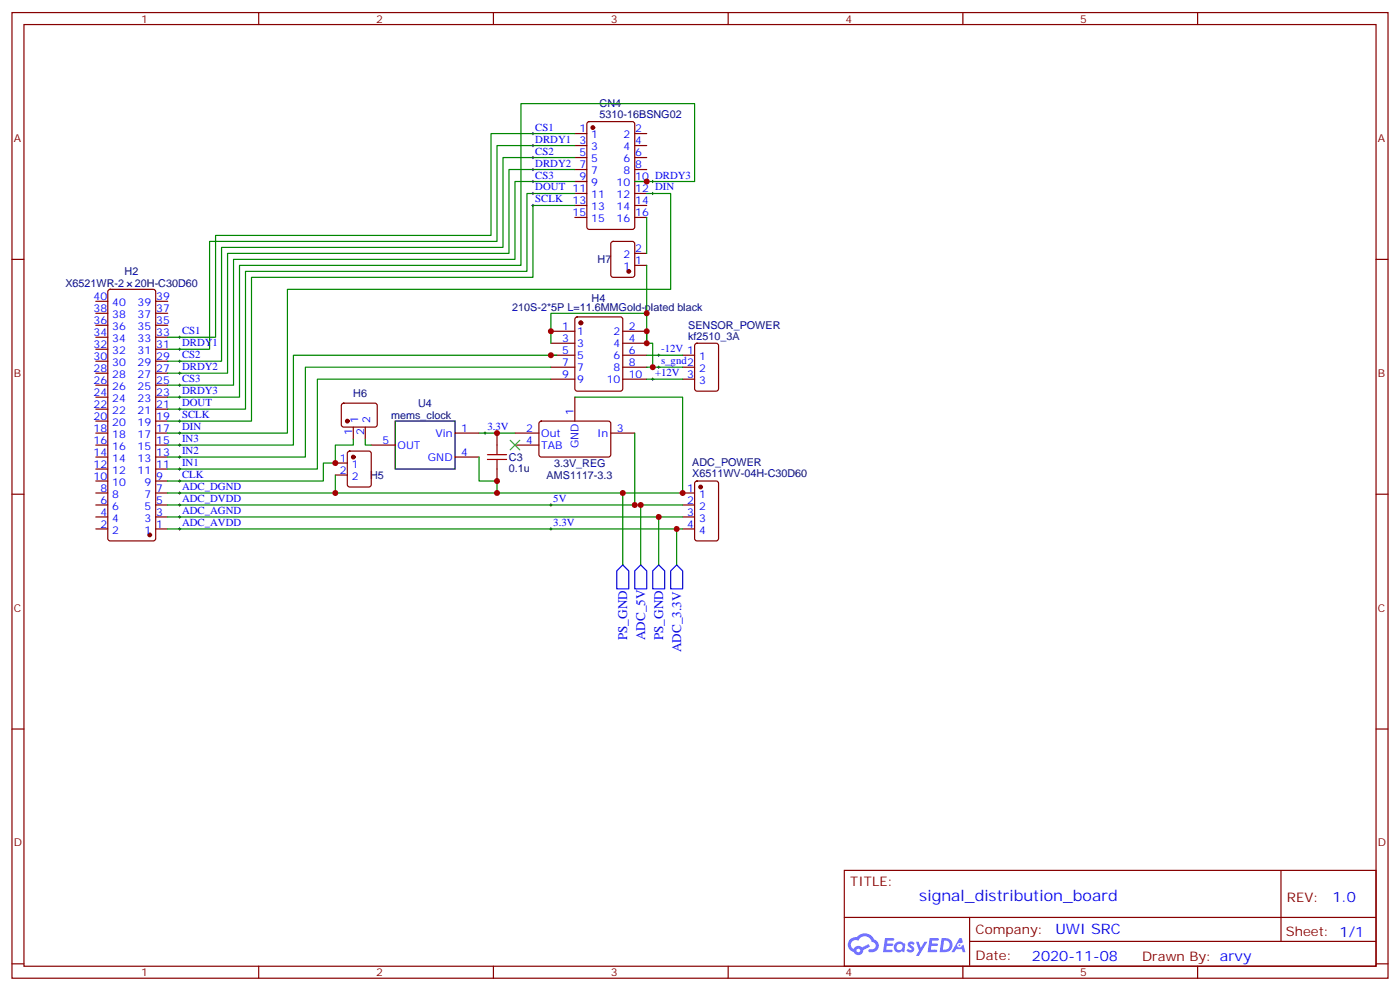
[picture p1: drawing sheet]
<svg xmlns="http://www.w3.org/2000/svg" width="412mm" height="292mm" viewBox="0 0 412 292" stroke-linecap="round" stroke-linejoin="round" font-family="sans-serif">
<g fill="none" stroke="#870000" stroke-width=".35">
<path d="M3.5 3.7h405.4v284.3h-405.4zM7.1 7.2h398.2v277.3h-398.2zM76.2 3.7v3.5M145.3 3.7v3.5M214.5 3.7v3.5M283.6 3.7v3.5M352.8 3.7v3.5M3.5 76.4h3.6M405.3 76.4h3.6M3.5 145.5h3.6M405.3 145.5h3.6M3.5 214.7h3.6"/>
<path d="M405.3 214.7h3.6M248.7 256.3h156.6v28.2h-156.6zM377.3 256.3v20.9M248.7 270.1h156.5M285.6 277.2h119.6M285.6 270.1v14.2M3.5 283.8h3.6M76.2 284.5v3.5M145.3 284.5v3.5M214.5 284.5v3.5M283.6 284.5v3.5M352.8 284.5v3.5"/>
<path d="M405.3 283.8h3.6"/>
</g>
<g fill="#5487ff">
<path d="M267.7 277.5a1.22 1.22 0 0 1 1.7 .2l-.4 .6a.47 .47 0 0 0-.3-.4 .47 .47 0 0 0-.5 .2l.1 .2a1.14 1.14 0 0 1 .8 1.8 1.14 1.14 0 0 1-1.9 0l-.2-.2 .5-.6 .7 .5a.29 .29 0 0 0 .3-.3 .29 .29 0 0 0-.2-.3 1.04 1.04 0 0 1-.6-1.7z"/>
<path d="M260.7 276.2h2.4l.3 .2-.2 .5-1.8 .1-.1 .8h1.5l.3 .4-.3 .4h-1.6l-.2 1.1h1.7l.2 .3-.2 .3-2.6 .1z"/>
<path d="M273.8 276.2h2.4l.3 .2-.1 .5-1.8 .1-.2 .8h1.6l.3 .4-.4 .4-1.6-.1-.1 1.1 1.7 .1 .2 .3-.2 .3-2.6 .1z"/>
<path d="M282.6 276.2h.7l.3 1.3-.6 .3a.69 .69 0 0 0-1 .3 .69 .69 0 0 0 .4 .9 .69 .69 0 0 0 .9-.6l.5-.2 .6 2.2h-.8l-.2-.9h-1.8l-.5 .9h-.8z"/>
<path d="M269.8 277.3h.8l.6 1.8 1.1-1.8h.9l-2.6 4.2h-.8l.9-1.5z"/>
<path d="M277.4 276.2l-.6 4.2h1.3a2.11 2.11 0 0 0 2.5-2.1 2.11 2.11 0 0 0-2.5-2.1zM278.1 277a1.39 1.39 0 0 1 1.7 1.4 1.39 1.39 0 0 1-1.8 1.2h-.3z"/>
<path d="M263.7 277.8a1.54 1.54 0 0 0-.1 2.2 1.54 1.54 0 0 0 2.2 .1l.6 .3 .3-2.3-.2-.3h-.4a1.49 1.49 0 0 0-2.4 0zM264 278.8a.94 .94 0 0 1 1.8 0 .94 .94 0 0 1-1.8 0z"/>
<path d="M250.4 276.6a2.18 2.18 0 0 0 1.1 3.7 1.44 1.44 0 0 0 1.6 .9 1.44 1.44 0 0 0 1.2-1.4l2-1.1-.5-.7-1.9 1a1.47 1.47 0 0 0-2.4 .4 1.39 1.39 0 0 1-.7-1.9 1.39 1.39 0 0 1 2-.5 2.12 2.12 0 0 1 2.2-1.3 2.12 2.12 0 0 1 1.9 1.7 1.14 1.14 0 0 1 1.1 1.4 1.14 1.14 0 0 1-1.7 .7 .43 .43 0 0 0-.5 .4 .43 .43 0 0 0 .4 .5 1.98 1.98 0 0 0 2.5-1.2 1.98 1.98 0 0 0-1.2-2.6 3.1 3.1 0 0 0-5.3-.6l-.9 .1zM252.3 279.9a.55 .55 0 0 1 1.1 0 .55 .55 0 0 1-1.1 0z"/>
<circle cx="282.6" cy="278.3" r=".26"/>
</g>
<g fill="none" stroke="#870000" stroke-width=".35">
<path d="M169.3 39.3h3.6M173.1 36l.5-.2h12.7l.6 .4 .1 30.7-.5 .6-12.9 .1-.7-.5v-30.6zM187 39.3h3.5M169.3 42.9h3.6M169.3 46.4h3.6M169.3 57h3.6M169.3 49.9h3.6M169.3 53.4h3.6M187 42.9h3.5M187 46.4h3.5M187 57h3.5M187 49.9h3.5"/>
<path d="M187 53.4h3.5M169.3 64h3.6M169.3 60.5h3.6M180.2 71.3l.4-.2h5.7l.6 .4 .1 9.5-.5 .6-5.9 .1-.6-.5-.1-9.4zM187 64h3.5M187 60.5h3.5M187 78.1h3.5M187 74.6h3.5M28.2 88.7h3.5M28.2 92.3h3.5M28.2 95.8h3.5M28.2 99.3h3.5"/>
<path d="M32 85.4l.5-.2h12.7l.5 .2 .2 .5v72.7l-.3 .5-.4 .2h-12.7l-.5-.3-.3-.4v-72.7zM45.9 88.7h3.5M45.9 92.3h3.5M45.9 95.8h3.5M45.9 99.3h3.5M162.3 97.5h7M169.6 93.5l.4-.2h12.7l.7 .4v20.8l-.4 .6-13 .1-.6-.5-.1-20.7zM183.4 97.5h7.1M28.2 102.8h3.5M28.2 106.4h3.5M28.2 109.9h3.5M28.2 113.4h3.5"/>
<path d="M28.2 116.9h3.5M45.9 102.8h3.5M45.9 106.4h3.5M45.9 109.9h3.5M45.9 113.4h3.5M45.9 116.9h3.5M100.8 118.9l.4-.2 9.5 .1 .4 .6v5.9l-.7 .5-9.4-.1-.5-.6v-5.7zM162.3 104.6h7M162.3 108.1h7M162.3 111.7h7M162.3 101.1h7M169.3 116.9v7.1"/>
<path d="M183.4 104.6h7.1M183.4 108.1h7.1M183.4 111.7h7.1M183.4 101.1h7.1M201.1 104.6h3.5M201.1 108.1h3.5M201.1 111.7h3.5M204.8 101.3l.5-.2h5.7l.6 .4 .1 13-.5 .6-5.9 .1-.6-.5-.1-12.9zM28.2 138.1h3.5M28.2 134.6h3.5M28.2 131.1h3.5M28.2 127.5h3.5"/>
<path d="M28.2 124h3.5M28.2 120.5h3.5M45.9 138.1h3.5M45.9 134.6h3.5M45.9 131.1h3.5M45.9 127.5h3.5M45.9 124h3.5M45.9 120.5h3.5M98.8 136.3h3.5M98.8 139.9h3.5M102.5 133l.5-.2h5.7l.6 .5 .1 9.4-.5 .6-5.9 .1-.6-.5-.1-9.4zM104.1 125.8v3.5"/>
<path d="M107.6 125.8v3.5M109.4 131.1h7M134.1 134.6h7M134.1 127.5h7M146.4 127.5v3.6M146.4 138.1v3.5M151.7 131.1h7M151.7 127.5h7M159 124.2l.5-.2 20 .1 .4 .6v9.5l-.7 .4-20-.1-.5-.6v-9.2zM179.9 127.5h7.1M28.2 155.8h3.5M28.2 152.2h3.5"/>
<path d="M28.2 148.7h3.5M28.2 145.2h3.5M28.2 141.6h3.5M45.9 155.8h3.5M45.9 152.2h3.5M45.9 148.7h3.5M45.9 145.2h3.5M45.9 141.6h3.5M201.1 155.8h3.5M201.1 152.2h3.5M201.1 148.7h3.5M201.1 145.2h3.5"/>
<path d="M204.8 141.8l.5-.2h5.7l.6 .5 .1 16.5-.5 .6-5.9 .1-.6-.5-.1-16.5z"/>
</g>
<g fill="#870000" stroke="#870000" stroke-width=".35">
<circle cx="44.1" cy="157.5" r=".53"/>
<circle cx="206.4" cy="143.4" r=".53"/>
<circle cx="171.1" cy="95.1" r=".53"/>
<circle cx="174.6" cy="37.6" r=".53"/>
<circle cx="104.1" cy="134.6" r=".53"/>
<circle cx="102.3" cy="124" r=".53"/>
<circle cx="185.2" cy="79.9" r=".53"/>
</g>
<path d="M116.4 124h17.7v14.1h-17.7z" fill="none" stroke="#000" stroke-width=".35"/>
<g fill="none" stroke="#008700" stroke-width=".35">
<path d="M169.3 39.3h-24.7v30h-81.1v30h-14.1M169.3 57h-14.1v22.9h-82.9v40.6h-22.9M169.3 53.4h-17.6v23h-82.9v37h-19.4M169.3 49.9h-19.4v24.7h-82.9v35.3h-17.6M169.3 46.4h-21.1v26.4h-82.9v33.6h-15.9M169.3 42.9h-22.9v28.2h-84.7v31.7h-12.3M187 53.4h17.6v-22.9h-51.1v47.6h-82.9v38.8h-21.2M190.5 57h7.1v28.2h-112.9v42.3h-35.3M169.3 60.5h-12.3v21.2h-82.9v42.3h-24.7M190.5 64v10.6M190.5 78.1v14.2M190.5 97.5v3.6"/>
<path d="M162.3 111.7h-68.8v26.4h-44.1M162.3 108.1h-72.3v26.5h-40.6M162.3 101.1v-8.8h28.2v8.8h1.8v7M164 104.6h-77.6v26.5h-37M169.3 116.9h31.8v28.3h-151.7M190.5 111.7h10.6M190.5 108.1h10.6M190.5 104.6h10.6M98.8 139.9v5.3M104.1 129.3v1.8h-5.3v5.2h-3.6v5.3h-45.8M107.6 129.3v1.8h1.8M141.1 127.5h10.6"/>
<path d="M141.1 134.6v7h5.3v3.6M187 127.5v21.2M49.4 155.8h151.7M49.4 152.2h151.7M49.4 148.7h151.7M183.4 145.2v21.1M188.7 148.7v17.6M194 152.2v14.1M199.3 155.8v10.5"/>
</g>
<g fill="none" stroke="#000" stroke-width=".29">
<path d="M156.6 39.3h.7M157 39v.7M156.6 57h.7M156.6 53.4h.7M156.6 49.9h.7M156.6 46.4h.7M156.6 42.9h.7M157 42.5v.7M157 46v.7M157 49.6v.7M157 53.1v.7M157 56.6v.7"/>
<path d="M191.9 57h.7M191.9 53.4h.7M192.3 53.1v.7M192.3 56.6v.7M156.6 60.5h.7M157 60.1v.8M52.6 99.3h.7M52.9 99v.7M52.6 116.9h.7M52.6 113.4h.7M52.6 109.9h.7M52.6 106.4h.7"/>
<path d="M52.6 102.8h.7M52.9 102.5v.7M52.9 106v.7M52.9 109.5v.7M52.9 113.1v.7M52.9 116.6v.7M191.9 111.7h.7M192.3 111.3v.7M193.7 108.1h.7M193.7 104.6h.7M194 104.2v.8M194 107.8v.7"/>
<path d="M52.6 127.5h.7M52.6 138.1h.7M52.6 134.6h.7M52.6 131.1h.7M52.6 124h.7M52.6 120.5h.7M52.9 120.1v.7M52.9 123.6v.8M52.9 127.2v.7M52.9 130.7v.7M52.9 134.2v.7M52.9 137.8v.7"/>
<path d="M142.5 127.5h.7M142.9 127.2v.7M52.6 155.8h.7M52.6 152.2h.7M52.6 148.7h.7M52.6 145.2h.7M52.6 141.6h.7M52.9 141.3v.7M52.9 144.8v.7M52.9 148.3v.7M52.9 151.9v.7M52.9 155.4v.7"/>
<path d="M161.9 155.8h.7M161.9 148.7h.7M162.3 148.3v.7M162.3 155.4v.7"/>
</g>
<path d="M143.6 135.3h5.6M143.6 133.9h5.6M146.4 131.1v2.8M146.4 135.3v2.8" fill="none" stroke="#a10000" stroke-width=".35"/>
<path d="M150.3 129.6l2.8 2.9M153.1 129.6l-2.8 2.9" fill="none" stroke="#3c3" stroke-width=".35"/>
<path d="M183.4 166.3l1.8 1.8v5.3h-3.5v-5.3zM188.7 166.3l1.8 1.8v5.3h-3.5v-5.3zM194 166.3l1.8 1.8v5.3h-3.5v-5.3zM199.3 166.3l1.8 1.8v5.3h-3.5v-5.3z" fill="none" stroke="#00f" stroke-width=".35"/>
<g fill="#c00">
<circle cx="190.5" cy="53.4" r=".88"/>
<circle cx="192.3" cy="108.1" r=".88"/>
<circle cx="190.5" cy="101.1" r=".88"/>
<circle cx="162.3" cy="97.5" r=".88"/>
<circle cx="162.3" cy="104.6" r=".88"/>
<circle cx="190.5" cy="97.5" r=".88"/>
<circle cx="98.8" cy="136.3" r=".88"/>
<circle cx="98.8" cy="145.2" r=".88"/>
<circle cx="146.4" cy="127.5" r=".88"/>
<circle cx="187" cy="148.7" r=".88"/>
<circle cx="201.1" cy="145.2" r=".88"/>
<circle cx="146.4" cy="145.2" r=".88"/>
<circle cx="146.4" cy="141.6" r=".88"/>
<circle cx="190.5" cy="92.3" r=".88"/>
<circle cx="199.3" cy="155.8" r=".88"/>
<circle cx="194" cy="152.2" r=".88"/>
<circle cx="188.7" cy="148.7" r=".88"/>
<circle cx="183.4" cy="145.2" r=".88"/>
</g>
<text font-size="4.6" fill="#00f" x="270.8" y="265.3">signal_distribution_board</text>
<g font-size="4.2" fill="#00f">
<text x="392.5" y="265.6">1.0</text>
<text x="310.9" y="275.1">UWI SRC</text>
<text x="304" y="282.9">2020-11-08</text>
</g>
<g font-size="3.9" fill="#00f">
<text x="184.7" y="188.5" transform="rotate(-90 184.7 188.5)">PS_GND</text>
<text x="190" y="188.5" transform="rotate(-90 190 188.5)">ADC_5V</text>
<text x="195.3" y="188.5" transform="rotate(-90 195.3 188.5)">PS_GND</text>
<text x="200.6" y="192" transform="rotate(-90 200.6 192)">ADC_3.3V</text>
</g>
<g font-size="3.9" fill="#800">
<text x="250.5" y="260.9">TITLE:</text>
<text x="379.1" y="265.6">REV:</text>
<text x="287.4" y="275.1">Company:</text>
<text x="378.7" y="275.7">Sheet: 1/1</text>
<text x="287.4" y="282.8">Date:</text>
<text x="336.4" y="282.8">Drawn By: arvy</text>
</g>
<g font-size="3.2" fill="#800">
<text x="41.6" y="6.7">1</text>
<text x="110.8" y="6.7">2</text>
<text x="179.9" y="6.7">3</text>
<text x="249.1" y="6.7">4</text>
<text x="318.2" y="6.7">5</text>
<text x="4.1" y="41.8">A</text>
<text x="405.9" y="41.8">A</text>
<text x="4.1" y="110.9">B</text>
<text x="405.9" y="110.9">B</text>
<text x="4.1" y="180.1">C</text>
<text x="405.9" y="180.1">C</text>
<text x="4.1" y="249.2">D</text>
<text x="405.9" y="249.2">D</text>
<text x="41.6" y="287.5">1</text>
<text x="110.8" y="287.5">2</text>
<text x="179.9" y="287.5">3</text>
<text x="249.1" y="287.5">4</text>
<text x="318.2" y="287.5">5</text>
</g>
<g font-size="3.2" fill="#000080">
<text x="176.6" y="34.7">5310-16BSNG02</text>
<text x="176.6" y="31.6">CN4</text>
<text x="176" y="77.5">H7</text>
<text x="36.7" y="80.8">H2</text>
<text x="19.3" y="84.6">X6521WR-2</text>
<text x="39.7" y="84.6">20H-C30D60</text>
<text x="174.3" y="89">H4</text>
<text x="150.9" y="91.7">210S-2*5P L=11.6MMGold-plated black</text>
<text x="202.7" y="100">kf2510_3A</text>
<text x="202.7" y="96.8">SENSOR_POWER</text>
<text x="104.1" y="116.9">H6</text>
<text x="123.1" y="119.8">U4</text>
<text x="115.3" y="123.3">mems_clock</text>
<text x="149.9" y="135.7">C3</text>
<text x="163.2" y="137.5">3.3V_REG</text>
<text x="203.9" y="137.4">ADC_POWER</text>
<text x="109" y="141">H5</text>
<text x="149.9" y="138.9">0.1u</text>
<text x="161" y="141">AMS1117-3.3</text>
<text x="203.9" y="140.6">X6511WV-04H-C30D60</text>
</g>
<g font-size="3.2" fill="#00f">
<text x="157.7" y="42">DRDY1</text>
<text x="157.7" y="38.5">CS1</text>
<text x="170.7" y="39">1</text>
<text x="174.2" y="40.7">1</text>
<text x="183.6" y="40.7">2</text>
<text x="187.1" y="39">2</text>
<text x="157.7" y="45.5">CS2</text>
<text x="170.7" y="42.5">3</text>
<text x="170.7" y="46">5</text>
<text x="174.2" y="44.3">3</text>
<text x="174.2" y="47.8">5</text>
<text x="183.6" y="47.8">6</text>
<text x="183.6" y="44.3">4</text>
<text x="187.1" y="46">6</text>
<text x="187.1" y="42.5">4</text>
<text x="157.7" y="52.6">CS3</text>
<text x="157.7" y="49">DRDY2</text>
<text x="170.7" y="49.6">7</text>
<text x="170.7" y="53.1">9</text>
<text x="174.2" y="51.3">7</text>
<text x="183.6" y="51.3">8</text>
<text x="187.1" y="53.1">10 DRDY3</text>
<text x="187.1" y="49.6">8</text>
<text x="157.7" y="59.6">SCLK</text>
<text x="157.7" y="56.1">DOUT 11</text>
<text x="174.2" y="54.9">9</text>
<text x="174.2" y="58.4">11</text>
<text x="181.6" y="58.4">12</text>
<text x="181.6" y="54.9">10</text>
<text x="187.1" y="56.6">12 DIN</text>
<text x="168.7" y="60.1">13</text>
<text x="168.7" y="63.7">15</text>
<text x="174.2" y="61.9">13</text>
<text x="174.2" y="65.4">15</text>
<text x="181.6" y="65.4">16</text>
<text x="181.6" y="61.9">14</text>
<text x="187.1" y="63.7">16</text>
<text x="187.1" y="60.1">14</text>
<text x="183.6" y="76">2</text>
<text x="187.1" y="77.8">1</text>
<text x="187.1" y="74.3">2</text>
<text x="183.6" y="79.6">1</text>
<text x="27.5" y="88.4">40</text>
<text x="46" y="88.4">39</text>
<text x="27.5" y="91.9">38</text>
<text x="27.5" y="95.4">36</text>
<text x="33.1" y="90.1">40</text>
<text x="33.1" y="93.7">38</text>
<text x="40.5" y="93.7">37</text>
<text x="40.5" y="90.1">39</text>
<text x="46" y="95.4">35</text>
<text x="46" y="91.9">37</text>
<text x="27.5" y="99">34</text>
<text x="33.1" y="97.2">36</text>
<text x="33.1" y="100.7">34</text>
<text x="40.5" y="100.7">33</text>
<text x="40.5" y="97.2">35</text>
<text x="46" y="99">33</text>
<text x="53.6" y="102">DRDY1</text>
<text x="53.6" y="98.4">CS1</text>
<text x="165.6" y="97.2">1</text>
<text x="165.6" y="100.7">3</text>
<text x="170" y="98.6">1</text>
<text x="180.7" y="98.6">2</text>
<text x="185.2" y="97.2">2</text>
<text x="185.2" y="100.7">4</text>
<text x="27.5" y="102.5">32</text>
<text x="27.5" y="106">30</text>
<text x="33.1" y="104.2">32</text>
<text x="33.1" y="107.8">30</text>
<text x="40.5" y="107.8">29</text>
<text x="40.5" y="104.2">31</text>
<text x="46" y="106">29</text>
<text x="46" y="102.5">31</text>
<text x="53.6" y="105.5">CS2</text>
<text x="165.6" y="104.2">5</text>
<text x="165.6" y="107.8">7</text>
<text x="170" y="102.1">3</text>
<text x="170" y="105.7">5</text>
<text x="180.7" y="102.1">4</text>
<text x="180.7" y="105.7">6</text>
<text x="185.2" y="104.2">6</text>
<text x="185.2" y="107.8">8</text>
<text x="194.7" y="107.2">s_gnd2</text>
<text x="194.7" y="103.7">-12V 1</text>
<text x="205.9" y="106">1</text>
<text x="27.5" y="109.5">28</text>
<text x="27.5" y="113.1">26</text>
<text x="33.1" y="111.3">28</text>
<text x="40.5" y="111.3">27</text>
<text x="46" y="113.1">25</text>
<text x="46" y="109.5">27</text>
<text x="53.6" y="112.5">CS3</text>
<text x="53.6" y="109">DRDY2</text>
<text x="165.6" y="111.3">9</text>
<text x="170" y="109.2">7</text>
<text x="170" y="112.7">9</text>
<text x="178.7" y="112.7">10</text>
<text x="180.7" y="109.2">8</text>
<text x="185.2" y="111.3">10</text>
<text x="193" y="110.8">+12V 3</text>
<text x="205.9" y="109.5">2</text>
<text x="205.9" y="113.1">3</text>
<text x="27.5" y="116.6">24</text>
<text x="33.1" y="114.8">26</text>
<text x="33.1" y="118.4">24</text>
<text x="40.5" y="118.4">23</text>
<text x="40.5" y="114.8">25</text>
<text x="46" y="116.6">23</text>
<text x="53.6" y="119.6">DOUT</text>
<text x="53.6" y="116.1">DRDY3</text>
<text x="27.5" y="120.1">22</text>
<text x="27.5" y="123.6">20</text>
<text x="33.1" y="121.9">22</text>
<text x="33.1" y="125.4">20</text>
<text x="40.5" y="125.4">19</text>
<text x="40.5" y="121.9">21</text>
<text x="46" y="123.6">19</text>
<text x="46" y="120.1">21</text>
<text x="53.6" y="123.1">SCLK</text>
<text x="105.5" y="124.5" transform="rotate(-90 105.5 124.5)">1</text>
<text x="109" y="124.5" transform="rotate(-90 109 124.5)">2</text>
<text x="169" y="122.2" transform="rotate(-90 169 122.2)">1</text>
<text x="27.5" y="127.2">18</text>
<text x="27.5" y="130.7">16</text>
<text x="33.1" y="128.9">18</text>
<text x="40.5" y="128.9">17</text>
<text x="46" y="130.7">15</text>
<text x="46" y="127.2">17</text>
<text x="53.6" y="130.2">IN3</text>
<text x="53.6" y="126.6">DIN</text>
<text x="103.7" y="128" transform="rotate(-90 103.7 128)">1</text>
<text x="107.2" y="128" transform="rotate(-90 107.2 128)">2</text>
<text x="112.6" y="130.7">5</text>
<text x="128.3" y="128.6">Vin</text>
<text x="135.8" y="127.2">1</text>
<text x="143.6" y="126.6">3.3V</text>
<text x="155" y="127.2">2</text>
<text x="155" y="130.7">4</text>
<text x="159.5" y="128.6">Out</text>
<text x="170.4" y="132" transform="rotate(-90 170.4 132)">GND</text>
<text x="175.9" y="128.6">In</text>
<text x="181.7" y="127.2">3</text>
<text x="27.5" y="134.2">14</text>
<text x="27.5" y="137.8">12</text>
<text x="33.1" y="132.5">16</text>
<text x="33.1" y="136">14</text>
<text x="40.5" y="136">13</text>
<text x="40.5" y="132.5">15</text>
<text x="46" y="137.8">11</text>
<text x="46" y="134.2">13</text>
<text x="53.6" y="137.2">IN1</text>
<text x="53.6" y="133.7">IN2</text>
<text x="100.1" y="136">1</text>
<text x="103.6" y="137.8">1</text>
<text x="117.1" y="132.1">OUT</text>
<text x="126.1" y="135.6">GND</text>
<text x="135.8" y="134.2">4</text>
<text x="159.5" y="132.1">TAB</text>
<text x="27.5" y="141.3">10</text>
<text x="33.1" y="139.5">12</text>
<text x="33.1" y="143.1">10</text>
<text x="40.5" y="139.5">11</text>
<text x="42.5" y="143.1">9</text>
<text x="46" y="141.3">9</text>
<text x="53.6" y="140.8">CLK</text>
<text x="100.1" y="139.5">2</text>
<text x="103.6" y="141.3">2</text>
<text x="29.6" y="144.8">8</text>
<text x="29.6" y="148.3">6</text>
<text x="33.1" y="146.6">8</text>
<text x="42.5" y="146.6">7</text>
<text x="46" y="148.3">5</text>
<text x="46" y="144.8">7</text>
<text x="53.6" y="147.8">ADC_DVDD</text>
<text x="53.6" y="144.3">ADC_DGND</text>
<text x="163" y="147.8">5V</text>
<text x="202.4" y="144.8">1</text>
<text x="202.4" y="148.3">2</text>
<text x="205.9" y="146.6">1</text>
<text x="29.6" y="151.9">4</text>
<text x="29.6" y="155.4">2</text>
<text x="33.1" y="150.1">6</text>
<text x="33.1" y="153.6">4</text>
<text x="42.5" y="153.6">3</text>
<text x="42.5" y="150.1">5</text>
<text x="46" y="155.4">1</text>
<text x="46" y="151.9">3</text>
<text x="53.6" y="154.9">ADC_AVDD</text>
<text x="53.6" y="151.3">ADC_AGND</text>
<text x="163" y="154.9">3.3V</text>
<text x="202.4" y="151.9">3</text>
<text x="202.4" y="155.4">4</text>
<text x="205.9" y="150.1">2</text>
<text x="205.9" y="153.6">3</text>
<text x="33.1" y="157.2">2</text>
<text x="42.5" y="157.2">1</text>
<text x="205.9" y="157.2">4</text>
</g>
</svg>
